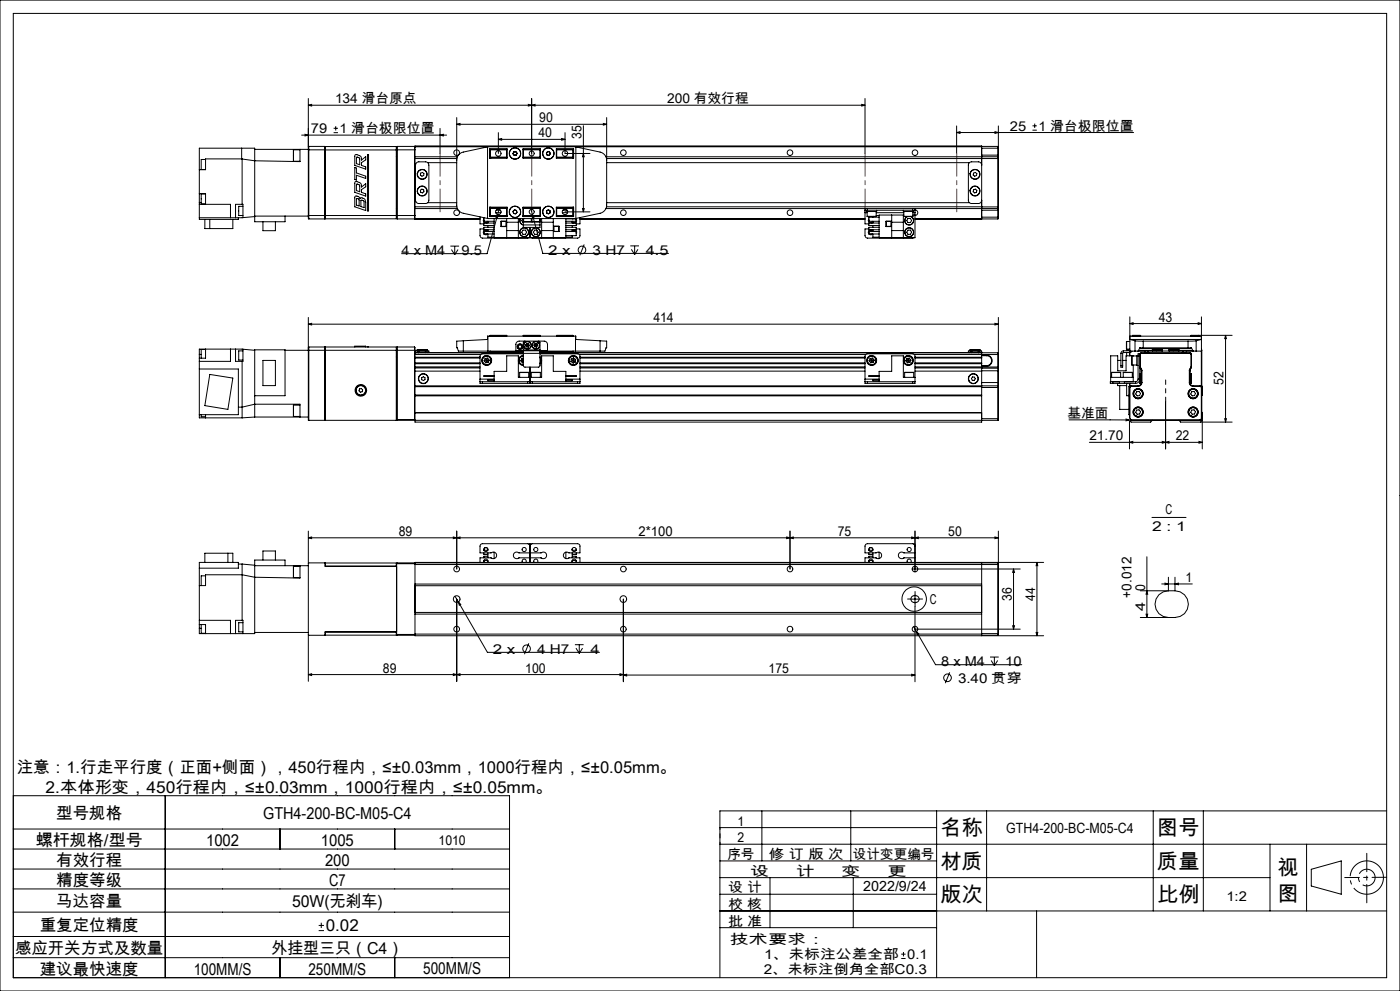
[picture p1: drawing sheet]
<svg xmlns="http://www.w3.org/2000/svg" width="420mm" height="297mm" viewBox="0 0 420 297" stroke-linecap="round" stroke-linejoin="round" font-family="sans-serif">
<g fill="none" stroke="#000" stroke-width=".3">
<path d="M0 0h420v297h-420zM4 4h412v289h-412zM92.5 31.5l1-.2v.5zM92.5 29.5v14.6M100.1 39.8h1.3M100.1 38.4h1.3M100.7 37.8v1.3M132 38.5v7.5M137 37.2l1-.2v.5zM137 35.2v26.3l.2 .9 .5 .8 .8 .6 7.8 1.7M137 37.2h45M149.5 39.8v6.2"/>
<path d="M158.5 31.3l1 .2-1 .3zM159.5 31.5l1-.2v.5zM159.5 29.5v16.5M169.5 39.8v6.2h7.5M175 37.7v25.8M181 37l1 .2-1 .3zM182 35.2v26.3l-.2 .9-.5 .8-.8 .6-7.7 1.7M258.5 31.3l1 .2-1 .3zM259.5 29.5v16.5M259.5 31.5h-167M287 39.7l1-.2v.5zM287 39.7h53.1"/>
<path d="M287 37.7v8.3M298.5 39.5l1 .2-1 .3zM299.5 37.7v24.3M309.7 39h1.3M309.7 37.7h1.3M310.4 37v1.3M59.8 58.1v2.6M59.8 58.1v-13.7h16.6v22.1h9.1v-1.7M59.8 58.1h1.9v3.1M61.7 58.1h-1.3v3h1.3M61.7 47.8h-1.3v3h1.3M72.5 47.6h-10.8v3.3h-1.9"/>
<path d="M72.5 47.6l.1 .1M72.5 44.4v3.2M72.6 47.7v13.5M76.4 44.8h16.1M88 46.6l.1 1.7M88.1 44.9l-.1 1.7M88.1 46.6v1.7M88.1 44.9v1.7M88.1 44.9h1.9M88.1 48.3h1.9M90 44.8v3.6l-13.6-.2-3.8-.5M90.5 40.5h43.5"/>
<path d="M91.5 40.2l1 .3-1 .2zM92.5 44.1v.8M92.5 44.9v19.7M92.5 44.9h26.4M92.6 43.9v21.7M92.6 43.9l-.1 .2M92.6 43.9h4.8M97.4 43.9v21.7M106.4 50.2l.5 .2v1.4l2.8 1v.7l-2.8-1v1.5l-.5-.2zM106.5 46.4h.1a1.54 1.54 0 0 1 1.8 1.6l1.3-1v.9l-1.3 .9v.8l1.3 .4v.7l-3.3-1.1zM106.5 54.5l.1-.1a1.54 1.54 0 0 1 1.8 1.7l1.3-1v.9l-1.3 .8v.8l1.3 .5v.7l-3.3-1.2zM106.6 58.8l.9 .1 .6 .5a.98 .98 0 0 1 1.4 .5l.2 3.2-3.3-1.1z"/>
<path d="M107 47.1l.9 .4v1.9l-1-.4zM107 55.2l.9 .4v1.9l-1-.4zM107 59.5l.7 .3v1.9l-.8-.2zM108.3 60l.9 .3v1.9l-.9-.3zM110.2 46.3h.4v16.9h-.4zM118.9 44.9v-1h-21.3v21.7h21.3v-1M118.9 44.9v19.7M118.9 46.9h.1M118.9 44.9l.1 .1M119 44.9v19.7M119 44.9h5.5M119.2 43.9v21.7"/>
<path d="M119.2 43.9l-.2 1M119.2 43.9h5.2M124.4 43.9v21.7M124.4 43.9l.1 .2M124.5 59.8l.2 .6M124.5 44v-.3h170v.3M124.5 44.1v.8M124.5 44v.1M124.5 44.9v19.7M124.5 47.5h12.6M124.5 47h12.7M124.5 44h170"/>
<path d="M124.7 49.1l-.2 .6M124.8 48.9l.6-.4h2.2a.97 .97 0 0 1 1.1 1v10.5a.97 .97 0 0 1-1.1 1h-1.9a1.02 1.02 0 0 1-1.1-1v-10.5zM126.1 57l.5-.3 .5 .2 .1 .6-.5 .3-.5-.2zM126.2 51.9l.6-.2 .4 .3-.1 .6-.5 .2-.5-.3zM128.3 48.8h8.7M132 40.5l1-.3v.5zM146.3 44l-7.8 1.7-1.1 .9-.4 1.4M146.3 44v21.5M146.4 44h-.1M146.9 47h.1M146.9 44.6h5.2v2.8h-5.2zM147 44.9v2.5"/>
<path d="M147 44.9h5M147.1 44.8v2.4M147.1 44.8h5M147.1 44.8l-.1 .1M147.1 47.2h5M147.2 47.2v.2M149.5 41.8l1-.3v.5zM149.5 41.8h20M152 44.8v2.4M152 47.1h-5l.1 .1M153.9 46.1l.4 .4M154.2 45.5l-.3 .6"/>
<path d="M154.7 45.5h-.5M154.7 45.5l.4 .4M154.8 46.5h-.5M155.1 45.9l-.3 .6M156.9 44.6h5.2v2.8h-5.2zM156.9 44.8h5.2M156.9 47.2h5.2M157 44.8v2.4M157 44.9h5M157 47.1h5M162 44.8v2.4M163.9 45.9l.2 .6"/>
<path d="M164.1 46.5h.6M164.3 45.5h.6M164.3 45.5l-.4 .4M164.9 45.5l.2 .6M165.1 46.1l-.4 .4M166.9 44.6h5.2v2.8h-5.2zM166.9 44.8h4.9M166.9 47.2h4.9M167 44.8v2.4M167 47.1h5l-.2 .1M168.5 41.5l1 .3-1 .2zM171.8 44.8v2.4"/>
<path d="M171.8 44.8l.2 .1h-5M171.9 47.2v.2M172 47h.1M172.6 44h.2M172.8 44l7.7 1.7 1.1 .9 .4 1.4M172.8 44v21.5M175 46l.3 1h-.5zM181.8 47h117.6M182 48.8h108.8M292.1 51.9l.5-.2 .5 .3-.2 .6-.5 .2-.4-.3zM292.1 56.9l.5-.2 .5 .3-.2 .6-.5 .2-.4-.3zM294.5 49.5a.96 .96 0 0 0-1-1h-2a.96 .96 0 0 0-1 1v10.5a.96 .96 0 0 0 1 1h2a.96 .96 0 0 0 1-1"/>
<path d="M294.5 46.5v15.5M294.5 46.5h5v.7M294.5 44v2.5M294.5 43.9h4.9M299.4 47v15.5M299.4 43.9v3.1M299.4 43.9l.1 .5h-5M299.4 47l.1 .2M299.5 47.2v.3h-117.5M59.8 60.7v5.1h11.7v-.5M59.8 61.2h9.3v4.1M59.8 60.7h.6"/>
<path d="M61.5 65.8v2.7h8.4v-2.7M62.9 65.8v2.7M72.9 61.8h-1.3v2.8h1.3M72.9 65.2v-4h-2.2v4.1M72.9 65.2l-13.1 .1M76.4 64.9l-3.5 .3M76.4 64.8h16.1M78.9 66.5v2.6h3.7v-2.6M92.5 64.6l.1 1M92.5 64.6h26.4M92.6 65.6h4.8M118.9 62.6h.1"/>
<path d="M119 64.6l.2 1M119 64.6h5.5M119 64.4l-.1 .2M119.2 65.6h5.2M124.5 65.5v.3h19.5M124.5 64.6v.8M124.5 65.4v.1M124.5 62.5h12.7M124.5 62h12.6M124.5 65.5h19.5M124.5 65.4l-.1 .2M128.3 60.7h8.7"/>
<path d="M135.1 73.8h2.6M135.4 74.8l1 1.5M136.4 73.8v2.5M137.4 74.8l-1 1.5M144 65v2.1h1.2M145.2 65.6l-.1 .8 .5 .4M145.2 68.6h-1.2v2.1l.3 .5 .4 .2 13.9-.1M145.2 66.3a.63 .63 0 0 0 .6 .4 .63 .63 0 0 0 .5-.4M145.2 69.4a.61 .61 0 0 1 .6-.4 .61 .61 0 0 1 .5 .4M145.2 65.2v1.1M145.2 69.4v.7M145.2 69.4h3"/>
<path d="M145.2 66.3h3M145.2 70.1h3M145.2 65.9v.4M145.2 69.4v.4M145.2 70.1a.73 .73 0 0 0 1.1 0M145.4 70.1h.7M145.6 68.9l-.5 .4 .1 .8M145.9 68.9l.5 .2M146.3 65.5h26.5M146.4 66.6l-.5 .2M146.4 66.3v.5M146.4 67.6v.5"/>
<path d="M146.4 68.9v.5M146.4 70.1v1h1.8M146.9 63.4h.1M146.9 64.8h.5M146.9 62.5h.1M146.9 62.1h5.2v2.8h-5.2zM146.9 63h.1M147 62.1v2.5M147 64.6h5M147 64.6l.1 .2M147.1 62.3v2.5M147.1 64.8h5"/>
<path d="M147.1 62.3l-.1 .1h5M147.1 62.3h5M147.2 62.1v.2M147.4 64.8l-.1 .1M147.4 64.8h.1M148.2 65.5v5.8h21.6v-5.8M148.2 64.8v.1M148.2 66.8h-3v.8h3M148.2 68.1h-3v.8h3M148.7 63.7h1.6M148.8 63h1.3M149.3 64.3v1l-.5-.1z"/>
<path d="M149.3 64.3l-3.2 11.7h-25.6M149.7 62.7l-.4 1.6M150.3 66.3h1.6v1.6h-1.6zM150.4 66.4h1.4v1.4h-1.4zM152 62.3v2.6M152 65.5v5.8M152 69.1h3.5M152 66.6h3.5M154 63.3l.1 .6M154.1 63.9l.5 .2M154.4 62.9l.5 .2M154.4 62.9l-.4 .4"/>
<path d="M154.9 63.1l.1 .6M155 63.7l-.4 .4M155.5 65.5v5.8M156 65.5a1.34 1.34 0 0 0 1 1.9M156.1 65.5l-.1 .1a1.32 1.32 0 0 0 1 1.8M156.9 69h.7l.4 .6-.4 .6h-.7l-.4-.6zM156.9 65.5l-.4 .6 .5 .6M156.9 62.1h5.2v2.8h-5.2zM156.9 64.8h5.2M156.9 62.3h5.2M157 67.4v.8h5v-.8M157 62.3v2.6"/>
<path d="M157 65.5v1.9M157 64.6h5M157 67.4h5M157 62.4h5M157.1 66.5h2.3M157.1 65.5v1M157.5 64.8v.1M159 68.2v3.1M159.3 62.8l3.5 13.1h37.8M159.4 65.5v1M159.6 66.5h2.3M159.6 65.5v1"/>
<path d="M159.7 64.2l.5 .9-.5 .2zM160.4 69h.7l.4 .6-.4 .6h-.7l-.4-.6zM161.5 64.8v.1M161.9 65.5v1M162 65.6v1M162 65.8v.7M162 62.3v2.6M162 65.5v1.9M162.5 65.5v5.8M162.5 69.1h3.5M162.5 66.6h3.5M164 63.8l.5 .3"/>
<path d="M164 63.2v.6M164.5 62.9l.5 .3M164.5 62.9l-.5 .3M165 63.8l-.5 .3M165 63.2v.6M166 65.5v5.8M166.1 67.8h1.6v1.6h-1.6zM166.9 62.1h5.1l.1 2.8h-5.2zM166.9 64.8h4.9M166.9 62.3h4.9M167 62.3v2.5M167 64.6h5l-.2 .2"/>
<path d="M167.6 67.8v1.6M168.7 63.7h1.6M168.8 63h1.3M169.5 63.5h7.5M169.8 64.8v.1M169.8 65.6h3.1v.7M169.8 66.8h3.1v.8h-3.1M169.8 68.1h3.1v.8h-3.1M169.8 69.4h3.1v1.2h-3.1M169.8 66.3h3.1M170.6 64.8l.1 .1M170.6 64.8h1.5"/>
<path d="M170.6 64.8h.1M171.7 66.6l.4 .2M171.7 65.5h.1M171.7 68.9v.5a.61 .61 0 0 1 .5-.4 .61 .61 0 0 1 .6 .4M171.7 67.6v.5M171.7 70.6v.5h-1.9M171.8 62.3v2.5M171.8 62.3l.2 .1h-5M171.9 62.1v.2M172 62.5h.1M172 63.4h.1M172 63h.1"/>
<path d="M172.1 68.9l-.4 .2M172.1 65.5l-.2 .1M172.4 68.9l.6 .4-.1 .8M172.4 65.5l.2 .1M172.7 65.5l.1 .1M172.8 66.3a.63 .63 0 0 1-.6 .4 .63 .63 0 0 1-.5-.4v.5M172.9 65.6l.1 .2a.78 .78 0 0 1-.6 1M172.9 68.6h1.1v2.3l-.8 .5-13.8-.1M172.9 69.4v.4M172.9 65.9v.4M174 65.2v1.9h-1.1M174 65.8h85.5"/>
<path d="M174 65.5h85.5M174.8 62.5h.5l-.3 1zM175.3 73.3l-1.3 3.2M181.8 62.5h78.4M182 62h112.5v.5M182 60.7h108.8M189.1 73.7h2.6M189.4 74.7l1 1.6M190.4 73.7v2.6M191.4 74.7l-1 1.6M259.5 63h.7M259.5 63v.7"/>
<path d="M259.5 62.5v.5M259.5 63.7v3.4h1.2M259.5 63.7h.6M260 63v.4h3v-.4M260.1 64.8h2.8M260.1 63.4v1.4M260.2 62.5v.5M260.2 62.5h13.6M260.2 63h13.6M260.7 65.6l-.1 .8 .5 .4M260.7 68.6h-1.2v2.1l.3 .5 .4 .2 13.9-.1M260.7 66.3a.63 .63 0 0 0 .5 .4 .63 .63 0 0 0 .6-.4"/>
<path d="M260.7 69.4a.61 .61 0 0 1 .5-.4 .61 .61 0 0 1 .6 .4M260.7 69.4v.7M260.7 69.4h3M260.7 66.3h3M260.7 70.1h3M260.7 65.9v.4M260.7 69.4v.4M260.7 70.1a.73 .73 0 0 0 1.1 0M260.9 70.1h.7M261.1 68.9l-.5 .4 .1 .8M261.4 68.9l.5 .2M261.9 66.6l-.5 .2"/>
<path d="M261.9 64.9v.2M261.9 66.3v.5M261.9 67.6v.5M261.9 68.9v.5M261.9 70.1v1h1.8M262.9 64.6h.8M262.9 63.4v1.4M262.9 63.7h8.2M263.7 65.1h-3v1.2M263.7 66.8h-3v.8h3M263.7 68.1h-3v.8h3M265.8 66.3h1.6v1.6h-1.6z"/>
<path d="M265.9 66.4h1.4v1.4h-1.4zM267.5 64.4v6.9M267.5 69.1h3.5M267.5 66.6h3.5M271 63v.4h3v-.4M271 64.4v6.9M271.1 64.8h2.8M271.1 63.4v1.4M272.1 64.9a1.35 1.35 0 0 0-.4 2.1 1.35 1.35 0 0 0 2.1 0 1.35 1.35 0 0 0-.4-2.1M272.2 64.9a1.29 1.29 0 0 0-.5 2 1.29 1.29 0 0 0 2.1 0 1.29 1.29 0 0 0-.5-2M272.4 65.5h.7l.4 .6-.4 .6h-.7l-.4-.6zM272.4 69h.7l.4 .6-.4 .6h-.7l-.4-.6z"/>
<path d="M273.8 63h.7M273.8 62.5h25.6M273.8 62.5v.5M273.9 63.4v1.4M273.9 64.4h.6M273.9 63.7h.6M274.5 62.9a.85 .85 0 0 1 .8 .8 .85 .85 0 0 1-.8 .9M274.5 63v.7M274.5 62.5v.5M274.5 63.7v7.6h-10.8v-6.9h7.4M274.5 65.5h20M294.5 65.5v.3h-20"/>
<path d="M294.5 62v.5M294.5 62.5v.5M294.5 63v2.5M294.5 65.6h4.9M294.5 65.1h5M294.5 63h5M294.5 62h5M299.4 62.5v3.1M299.5 62v.3M299.5 62.3v.7M299.5 65.1l-.1 .5M299.5 63v2.1"/>
<path d="M299.5 62.3l-.1 .2M92.5 97.2l1-.3v.5zM92.5 95.1v30.9h206.9M92.5 97.2h207M298.5 96.9l1 .3-1 .2zM299.5 95.1v14.9M338.9 97l1-.3v.5zM338.9 95v10.7M338.9 97h21.5M359.4 96.7l1 .3-1 .2zM360.4 95v10.2h-1.6M59.8 106.2v1.1"/>
<path d="M59.8 107.3v17.9h12.8M59.8 110.6h11.7v13.7h-11.7M59.8 106.2h.6M61.7 104.7h-1.3v2.6M61.7 104.6v2.7h-1.9M62.9 112.2l6.9 1.1-1.4 9.4-6.9-1.1zM69.1 104.6v3.7h-9.3M70.7 104.6v3.7h2.2v-3.6M72.6 108.3v16.9M72.9 105.2h-1.3v2.7h1.3M72.9 104.7l-13.1-.1v1.6M72.9 104.7l3.5 .3"/>
<path d="M76.4 118.6h9.1v-13.8h-9.1v20.2M78.9 108h3.7v7.6h-3.7zM85.5 105h12M92.6 104v22M92.6 104l-.1 1M92.6 104h4.8M97.4 104v22M97.4 104l.1 1M97.5 105v21M97.5 109.5h.1M97.6 105v-1h21.3v1M97.6 105h21.3"/>
<path d="M97.6 105v21M106.4 104v-.3h3.3v.3M107.8 116.6l.6-.2 .4 .5-.1 .5-.6 .1-.4-.4zM110.2 104h.4M118.9 105l.1 .1M118.9 105v21M118.9 107h.1M119 105h5.5M119 105v21M119.2 104l-.2 1M119.2 104v21.7M119.2 104h5.2"/>
<path d="M124.4 104v21.7M124.4 104l.1 1M124.5 115.6v.3M124.5 105.7h1.2M124.5 115.9v10.6h170v-10.6M124.5 105.7h32.5M124.5 115.6h174.9M124.5 115.9h170M124.5 118.4h170M124.5 105v10.6M124.5 118.6h170M124.5 109h19.5"/>
<path d="M124.5 108.9h19.5M124.5 107.1h19.5M124.5 107.2h19.5M124.5 107.3h19.5M124.5 108.8h19.5M124.5 106.3h19.8M124.5 110h19.5M124.5 110.3h19.5M124.5 111.2h19.5M125.2 104.9h3M125.2 105.1v.1M125.2 105.1h3"/>
<path d="M125.2 104.9h.1M125.2 104.9v.2M125.5 105.7h.1M125.7 105.2h-1.1v.5M125.7 105.2v.5M125.7 105.2h1.9M125.7 105.7h1.9M126.5 113.2l.5-.3 .5 .3v.6l-.5 .2-.5-.2zM127.6 105.2h1.1v.5M127.6 105.7h29.4M127.6 105.2v.5M128.2 105.1l-.1 .1"/>
<path d="M128.2 104.9v.2M139 102.1l-2 .1v2h.2a.91 .91 0 0 0 .4 1 .91 .91 0 0 0 1 0h.4M139 105.2h18M139 102.1l7.3-.4v-1h26.5v1l7.2 .4M139 102.1v3.1M144 114.4h.7M144 114.4v.5h.7M144 113.6v.8M144 113.6h4.2M144.7 114.4h13.6M144.7 114.4v.5M144.7 114.9h13.6"/>
<path d="M145.2 108.1l.5 .6M145.6 107.4l-.4 .7M145.6 107.4l.4 .7M146 108.1l-.3 .6M146 108.1l.4 .6M146 108.1h-.8M146.3 107.3l.5 .6M146.3 107.3l-.7 .1M146.3 107.3l-.3 .8M146.4 100.7v4.5M146.4 108.7h-.7M146.8 107.9l-.4 .8"/>
<path d="M146.8 107.9l-.8 .2M147 100.6h5M147 100.6v.1M147 105.2v.5M147 105.4h10M147.1 100.5h4.9v.2M147.1 100.5v.2M147.1 105.2v.5M147.1 100.5l-.1 .1M148.2 113.7h-1.8v.4h1.8M148.2 114.4v-3.1h3.8v-4.7h3.5v6.5h7v-6.5h3.5v4.7h3.8v3.1M148.2 112.6h-3v.2h3"/>
<path d="M154.8 105.2v-1.9a1.02 1.02 0 0 1 1-1.1h7.5a1.02 1.02 0 0 1 1 1.1v1.9M154.8 105.1h2.2M155.9 111.7h2.7M155.9 111.7v1.4M156.2 108.1l.5 .6M156.6 107.4l-.4 .7M156.6 107.4l.4 .7M157 105.1v.8M157 104.9v.2M157 106.5a1.5 1.5 0 0 0-1.5 1.5 1.5 1.5 0 0 0 1.5 1.5M157 106.7a1.36 1.36 0 0 0-1.3 1.3 1.36 1.36 0 0 0 1.3 1.4M157 106l-12.7 .2-.3 .4v7"/>
<path d="M157 106.7a1.29 1.29 0 0 0-1.3 1.3 1.29 1.29 0 0 0 1.3 1.3M157 100.7v-.2h5v.2M157 105.1h5M157 104.9h5M157 105.9h5M157 105.9v3.6M157 107.4h-.4M157 108.7h-.3M157 108.1l-.3 .6M157 108.1h-.8M157 100.6h5M157.5 102.2l-.5 .5v2.2"/>
<path d="M157.7 103.4l.2 .5M157.7 103.4l.6 .1M157.9 103.9l.6 .1M158 102.9l-.3 .5M158 102.9l.6 .1M158 102.9l.3 .6M158.3 114.4h1.4M158.3 114.9h.7M158.3 103.5l-.4 .4M158.3 103.5l.2 .5M158.3 103.5l.5 .1M158.3 114.4v.5"/>
<path d="M158.6 111.7v1.4M158.6 103l.2 .6M158.6 103l-.3 .5M158.8 103.6l-.3 .4M159 114.9h.7M159 110v4.9M159.4 111.7h2.7M159.4 111.7v1.4M159.7 114.4h13.5M159.7 114.9h13.5M159.7 114.4v.5M160.2 103.4l.2 .5"/>
<path d="M160.2 103.4l.6 .1M160.4 103.9l.5 .1M160.5 102.9l-.3 .5M160.5 102.9l.6 .1M160.5 102.9l.3 .6M160.8 103.5l-.4 .4M160.8 103.5l.1 .5M160.8 103.5l.5 .1M161.1 103l.2 .6M161.1 103l-.3 .5M161.3 103.6l-.4 .4M161.5 102.2l.5 .5v2.2"/>
<path d="M162 105.7h129.5M162 105.1v.8M162 105.9v3.7l-.2 .4h-4.4l-.4-.5M162 104.9v.2M162 106.9a1.49 1.49 0 0 1 0 2.2M162 107.1a1.3 1.3 0 0 1 0 1.8 1.44 1.44 0 0 0 0-1.7M162 106l11.7 .2 .3 .4v7M162 105.7h137.4M162 105.2h18M162 105.1h2.3M162 105.4h10M162.1 111.7v1.4"/>
<path d="M167 100.6h5M169.8 113.7h1.9v.4h-1.9M169.8 112.6h3.1v.2h-3.1M169.8 113.6h4.2M171.3 108.4l.6 .4M171.4 107.6l-.1 .8M171.4 107.6l.6 .5M171.8 100.5h-4.8v.2M171.8 100.5v.2M171.8 105.2v.5M171.8 100.5l.2 .1M172 108.1l-.1 .7"/>
<path d="M172 108.1l.6 .4M172 108.1l-.7 .3M172 100.6v.1M172 105.2v.5M172 107.3l-.6 .3M172 107.3l.7 .4M172 107.3v.8M172.6 108.5l-.7 .3M172.6 100.7v4.5M172.7 107.7l-.1 .8M172.7 107.7l-.7 .4M173.2 114.4h.8"/>
<path d="M173.2 114.4v.5M173.8 106.3h86M174 114.4v.5h-.8M174 113.6v.8M174 109h85.5M174 108.9h85.5M174 107.1h85.5M174 107.2h85.5M174 107.3h85.5M174 108.8h85.5M174 110h85.5M174 110.3h85.5"/>
<path d="M174 111.2h85.5M180 102.1l2 .1v2h-.2a.92 .92 0 0 1-.4 1 .92 .92 0 0 1-1 0h-.4M180 102.1v3.1M259.5 113.6v-7l.3-.4 14.1-.2 .6 .6v8.3h-.7M259.5 114.4v.5h.7M259.5 114.4h.7M259.5 113.6v.8M259.5 113.6h4.2M260.2 114.4h13.6M260.2 114.9h13.6M260.2 114.4v.5M260.7 108.1l.5 .6"/>
<path d="M261.1 107.4l-.4 .7M261.1 107.4l.4 .7M261.5 108.1l-.3 .6M261.5 108.1l.4 .6M261.5 108.1h-.8M261.8 107.3l.5 .6M261.8 107.3l-.7 .1M261.8 107.3l-.3 .8M261.9 108.7h-.7M262.3 107.9l-.4 .8M262.3 107.9l-.8 .2M263.7 113.7h-1.8v.4h1.8"/>
<path d="M263.7 112.6h-3v.2h3M271.4 111.7h2.7M271.4 111.7v1.4M271.7 108.1l.5 .6M272.1 107.4l-.4 .7M272.1 107.4l.4 .7M272.5 108.1l.4 .6M272.5 108.1l-.3 .6M272.5 108.1h-.8M272.8 107.3l.5 .6M272.8 107.3l-.7 .1M272.8 107.3l-.3 .8"/>
<path d="M272.9 108.7h-.7M273.3 107.9l-.4 .8M273.3 107.9l-.8 .2M273.8 114.4h.7M273.8 114.4v.5M274.1 111.7v1.4M274.5 109h20M274.5 108.9h20M274.5 107.1h20M274.5 107.2h20M274.5 107.3h20M274.5 108.8h20"/>
<path d="M274.5 113.1h-3.5v-6.5h-3.5v4.7h-3.8v3.1M274.5 110h20M274.5 110.3h20M274.5 111.2h20M291 104.9h3M291 105.1l.1 .1M291 105.1h3M291 104.9v.2M291.5 105.7h3M291.5 105.2h-1v.5M291.5 105.2h2M291.5 105.2v.5"/>
<path d="M291.7 113h.6l.3 .5-.4 .5h-.5l-.3-.6zM293.5 105.2h1v4.8M293.5 105.2v.5M294 105.1h.1M294 105.1l-.1 .1M294 104.9v.2M294.5 111.2v4.7M294.5 110.3v.9M294.5 110v.3M294.5 110h5M294.5 116.1h5M294.5 114.6h5"/>
<path d="M294.5 109.6h1.5M294.5 109.7h1.5M294.5 110.3h4.9M294.5 106.4h1.5M294.5 106.6h1.5M294.5 111.1h5M296 106.4a1.66 1.66 0 0 1 1.7 1.7 1.66 1.66 0 0 1-1.7 1.6M296 106.6a1.5 1.5 0 0 1 1.5 1.5 1.5 1.5 0 0 1-1.5 1.5M296 106.4v.2M296 109.6v.1M299.4 115.6v10.4M299.4 110.3v5.3"/>
<path d="M299.4 105.7v4.6M299.4 105.7l.1 .6h-25.3M299.4 115.6l.1 .2M299.5 115.8v.3M299.5 114.6v1.2M299.5 110v.2M299.5 110.2v.9M299.5 111.1v3.5M299.5 116.1v9.4M299.5 110.2l-.1 .1M333.2 114.4l-.1 .5h.7M333.2 113.1h6.8"/>
<path d="M333.2 114.4h7.5M333.5 111.7h2.7M333.5 111.7v1.4M333.8 114.9h2M333.8 114.4v.5M335.3 114.9v.7h2.7M335.3 108h1M335.8 114.9h1.5M335.8 114.4v.5M335.9 115.6v7.1h2.8M336.2 111.7v1.4M336.3 109.5v.5h.5v-.5"/>
<path d="M336.3 109.5h.5M336.3 105.9h.5M336.3 105.9v3.6M336.8 108h1M336.8 105.9v3.6M337 111.7h2.7M337 111.7v1.4M337 105.1l-.4 .2-.3 .6M337 105.7l-.2 .2M337 105.1h1.9M337 105.7h1.9M337 105.1v.6"/>
<path d="M337.3 114.9h3.4M337.3 114.4v.5M338 102.3v2.3M338 114.9v3.7h.8M338 104.6h.9M338 102.3h.9M338 105.7v.9M338.7 118.6v5.7h.1M338.8 105v.1M338.8 105.7v.9M338.8 114.9v.8M338.8 116.1v9.4"/>
<path d="M338.8 105h.1M338.8 104.8h-.8v.3M338.8 116.1h.2M338.9 104.6l-.1 .4M338.9 100.7h.1M338.9 105.2h1.6M338.9 100.7h21.5M339 105.6v1M339 114.9v.7M339 116.1v9.4M339.3 115.8l-.3 .3M339.3 115.8l-.2-.1-.3 .4"/>
<path d="M339.3 115.8h2.1M339.5 106.7l.1 2.7zM339.6 105.2l-.7 .5M339.6 109.4h1.4M339.7 100.6h2.5M339.7 100.6v.1M339.7 111.7v1.4M339.8 100.5h2.2M339.8 100.5v.2M339.8 100.5l-.1 .1M340 106.6v.1M340 109.4v5"/>
<path d="M340.5 102.1l2.5 .1M340.5 105.2h.9M340.5 102.1v3.1M340.7 114.4v.5M341 117.4l.7-.1 .5 .6-.3 .7h-.8l-.4-.5zM341 106.7l-3.2-.1v4.5h-2.5v-4.5h-2.1v7.8M341.4 115.6l-2.7 .2v2.6l.1 .1M341.4 106.5h-.4v3h.4M341.4 113.6l-.1 .4-.6 .4M341.4 105.2h2M341.4 113.6h.5M341.4 106.8h.5"/>
<path d="M341.4 106.8v6.8M341.4 115.6v.2M341.5 105.1h4.2M341.9 106.3v-.3h-.5v.8M341.9 113.6a1.33 1.33 0 0 1-1.2 1.3M341.9 106.3h.2M341.9 106.3v7.3M342 100.5v.2M342 104.2v.3M342 104.5h15.3M342 100.5l.2 .1M342.1 112v3"/>
<path d="M342.1 112h.2M342.1 115h.2M342.1 110l.1 .2M342.1 110.3l.3 .8M342.1 110v.3M342.1 106.3v3.7M342.2 110.4l.2 .5v4.1M342.2 104.2l-.2 .3M342.2 110.2l.4 .9M342.2 100.6v.1M342.2 110.2l-.1 .1M342.3 112l.1 .1"/>
<path d="M342.3 112v3M342.4 114.9l-.1 .1M342.4 105.7l-.3 .2-.2 .4M342.4 105.9l-.3 .4M342.4 114.6a1.02 1.02 0 0 1-1 1M342.4 105.7h14.5M342.4 105.9h14.5M342.4 114.6h.2M342.4 111.1h.2M342.4 105.7v.2M342.4 111.1v3.5M342.6 114.6a1.14 1.14 0 0 1-1.2 1.2"/>
<path d="M342.6 111.1v3.5M343 104.2h-.3a1.02 1.02 0 0 0-1.3 1M343 102.2h13.4M343 102.2v2M343 104.2h13.4M343.4 105.2v.5h1M343.4 105.2h1M343.7 105.7h.1M344.4 105.2h10.5M344.4 105.7h.3M344.4 105.2v.5M345.7 105.1l.1 .1"/>
<path d="M345.7 104.9h3M345.7 105.1h3M345.7 104.9v.2M348.7 105.1l-.1 .1M348.7 104.9v.2M350.7 104.9h3M350.7 105.1l.1 .1M350.7 105.1h3M350.7 104.9v.2M353.7 105.1l-.1 .1M353.7 105.1h4.2M353.7 104.9v.2"/>
<path d="M354.9 105.2h1M354.9 105.7h-.2M354.9 105.2v.5M355.7 105.7h.1M355.9 105.2v.5h-1M355.9 105.2h2M356.4 104.2h.3a1.01 1.01 0 0 1 1.2 1M356.4 102.2v2M356.8 114.6a1.09 1.09 0 0 0 1.1 1.2M356.8 114.6h.1M356.8 111.1h.1M356.8 111.1v3.5"/>
<path d="M356.9 105.7l.4 .2 .1 .4M356.9 105.9l.4 .4M356.9 114.6a.96 .96 0 0 0 1 1M356.9 105.7v.2M356.9 111.1v3.5M357 114.9v.1M357 112v.1M357 112v3M357 112h.3M357 115h.3M357.2 110.2l-.4 .9M357.2 110.2l.1 .1"/>
<path d="M357.2 100.6h2.5M357.2 100.6v.1M357.2 110.4l-.2 .7v3.9M357.2 104.2l.1 .3M357.3 110.3l-.4 .8M357.3 112v3M357.3 110l-.1 .2M357.3 110h.1M357.3 106.3h.1M357.3 106.3v3.7M357.3 100.5v.2M357.3 104.2v.3"/>
<path d="M357.3 100.5l-.1 .1M357.4 110l-.1 .3M357.4 106.3v3.7M357.5 117.4l.7-.1 .4 .6-.2 .7h-.8l-.4-.5zM357.9 115.6l2.8 .2-.2 2.7M357.9 105.2h.9M357.9 115.8h2.1M357.9 115.6v.2M358.8 102.1l-2.4 .1M358.8 102.1v3.1M359.7 100.6l-.2-.1v.2M359.7 100.6v.1"/>
<path d="M360 115.8l.3-.1 .2 .4M360 115.8l.4 .3M360.4 116.1h.1M360.4 101.7h-21.5l1.6 .4M360.4 101.7l-1.6 .4M360.4 100.7v1M360.4 105.2v10.4M360.4 116.1v9.4M360.4 104.6l.1 .4M360.4 105h.1M360.5 105v10.7M360.5 116.1v9.4"/>
<path d="M367.7 100.5l.2 1h-.5zM367.7 100.5v26M369.6 100.5h-12.3M60.4 124.3v.6h1.3M61.7 124.3v.9M71.5 122h1.1l3.8-.9h13.6v3.9M76.4 125h16.1M76.4 125l-3.8 .2M88 124.8h.1M88.1 121.4h.1M88 121.5v3.3M88.1 121.4v3.4"/>
<path d="M88.1 121.4h1.9M88.1 124.8h1.9M119.2 125.7l-.2 .2M119.2 125.7h5.2M124.4 125.7l.1 .2M124.5 123.6h170M124.5 123.8h170M294.5 125.5h5M299.5 125.5l-.1 .5M320.7 125.8l18.1 .1M337.8 125.6l1 .3-1 .2zM338.8 125.5l.5 .5"/>
<path d="M338.8 125.5h.2M338.8 132.6l1-.3v.5zM339 125.5l.3 .3M339.3 125.8h20.7M339.3 126h20.7M339.3 125.8v.2M341 122.9l.7-.1 .5 .6-.3 .7h-.8l-.4-.5zM345.7 126l-.5 .5h-5.9l-.5-.5v8.5M348.7 132.3l1 .3-1 .2zM349.7 132.6l1-.3v.5zM349.7 120.4v14.1M353.7 126l.5 .5h15.4"/>
<path d="M357.5 122.9l.7-.1 .4 .6-.2 .7h-.8l-.4-.5zM359.7 132.3l1 .3-1 .2zM360 125.8v.2M360.4 125.5l-.4 .3M360.4 125.5h.1M360.5 125.5l-.5 .5M360.5 123.5l.2 11M360.7 126l-.5 .5M360.7 132.6h-33.9M367.4 125.5h.5l-.2 1zM92.5 159.2v45M137 159.2v11.3"/>
<path d="M237 159.2v11.3M274.5 159.2v12.2M299.5 159.2v30.7M345.6 155.1h10.2M59.8 170.3h11.7v-1.7h-11.7v18.6M61.5 168.6v-2.8h8.4v2.8M61.7 172.6h-1.3v2.9M68.4 165.8v2.8M71.5 169h1.1M72.6 169v16.9M72.6 169l3.8 .4M76.4 169.5h16.1"/>
<path d="M78.9 167.8v-2.7h3.7v2.7M85.5 169.5v-1.7h-9.1v22.1h-16.6v-1.6M88 173.1h.1M88.1 169.7h.1M88 169.8v3.3M88.1 169.7v3.4M88.1 169.7h1.9M88.1 173.1h1.9M90 169.5v3.7l-13.6-.2-3.8-.7h-10.9v3.2h-1.9M92.5 168.8l4.9-.1 .1 1h21.4l.1 .2M92.5 161.2l1-.3v.5zM97.6 168.7h21.3v1h-21.3z"/>
<path d="M119 168.9h5.5M124.5 168.8h-5.5v21.4h5.5M124.5 175h170M124.5 175.5h170M124.5 168.7h174.9M136 160.9l1 .3-1 .2zM136.5 178.7l1 1.7M137 161.2l1-.3v.5zM137 179.6v24.6M144 168.6v-1.4h3.2a1.03 1.03 0 0 0 1.5 0 1.03 1.03 0 0 0 0-1.5 1.03 1.03 0 0 0-1.5 0h-3.2v-2.2l.2-.3 .4-.3h13.8l.5 .4 .1 .4 .2-.5 .4-.3h13.8l.5 .4 .1 2.4h-3.3a1.03 1.03 0 0 0-1.4 0 1.03 1.03 0 0 0 0 1.5 1.03 1.03 0 0 0 1.4 0h3.3v1.4M145.2 164.5v.4M145.2 165.7v.5h1.2"/>
<path d="M145.2 164.9h1.1M145.2 168.6a.63 .63 0 0 1 .6-1 .63 .63 0 0 1 .5 1M145.4 164.2h.7M146.3 168h-1.1v.4M146.4 164.5v.4M146.4 165.7v1.5M146.4 168v.4M146.4 166.7h-1.2v.5M148.2 165.5v1.9M154.2 165.9a1.12 1.12 0 0 1 1.5-.2h6.5a1.03 1.03 0 0 1 1.5 0 1.03 1.03 0 0 1 0 1.5 1.03 1.03 0 0 1-1.5 0h-6.5a1.02 1.02 0 0 1-1.3 0 1.02 1.02 0 0 1-.2-1.3zM156.7 168.6a.63 .63 0 0 1 .6-1 .63 .63 0 0 1 .5 1M158.6 163.1h.8"/>
<path d="M159 163.1v5.5M160.2 168.6a.63 .63 0 0 1 .5-1 .63 .63 0 0 1 .6 1M169.8 165.5v1.9M171.7 164.5v.4M171.7 165.7v1.5M171.7 166.7h1.2v.5M171.7 164.9h1.1M171.7 168.6a.63 .63 0 0 1 .5-1 .63 .63 0 0 1 .6 1M172.8 168h-1.1v.4M172.9 164.5v.4M172.9 165.7v.5h-1.2M172.9 168v.4"/>
<path d="M187 179.6v24.7M236 160.9l1 .3-1 .2zM237 161.2l1-.3v.5zM260.7 164.5v.4M260.7 165.7v.5h1.2M260.7 164.9h1.1M260.7 168.6a.63 .63 0 0 1 .5-1 .63 .63 0 0 1 .6 1M260.9 164.2h.7M261.8 168h-1.1v.4M261.9 164.5v.4M261.9 165.7v1.5M261.9 168v.4"/>
<path d="M261.9 166.7h-1.2v.5M263.7 165.5v1.9M272.2 168.6a.63 .63 0 0 1 .6-1 .63 .63 0 0 1 .5 1M273.3 179.6h2.5M273.5 160.9l1 .3-1 .2zM273.5 178.8a1.2 1.2 0 0 1 1.7-.2 1.2 1.2 0 0 1 .2 1.7 1.2 1.2 0 0 1-1.6 .1 1.2 1.2 0 0 1-.3-1.6zM273.6 170.5h32.5M274.1 163.1h.4M274.5 178.3v2.5M274.5 163.7l-.1-.4-.5-.4h-13.8l-.4 .3-.2 .3v2.2h3.2a1.03 1.03 0 0 1 1.5 0 1.03 1.03 0 0 1 0 1.5 1.03 1.03 0 0 1-1.5 0h-3.2v1.4M274.5 165.7h-3.2a1.03 1.03 0 0 0-1.5 0 1.03 1.03 0 0 0 0 1.5 1.03 1.03 0 0 0 1.5 0h3.2M274.5 161.2l1-.3v.5z"/>
<path d="M294.5 168.6v21.9M298.5 160.9l1 .3-1 .2zM299.4 168.7v21.7M299.4 168.7l.1 .5h-175M299.5 161.2h-207M304.1 170.5l.2 1.1h-.5zM304.1 170.5v18.1M311.1 168.6v21.9M311.1 168.6l.2 .9h-.5zM313.1 168.6h-188.6v21.9h188.6M342.1 177.1h10.4M344.1 166.9v18.2"/>
<path d="M344.1 177.1l.2 1h-.5zM348.5 175h9.2M349.5 174.8l1 .2-1 .3zM350.5 173v4.1a4 4 0 0 0-4 4 4 4 0 0 0 4 4M352.5 175l1-.2v.5zM352.5 177.1a4 4 0 0 1 4 4 4 4 0 0 1-4 4h-10.4M352.5 173v4.1M59.8 187.2v1.1M59.8 185.9h9.3v4M59.8 187.2h1.9v2.7M59.8 188.3h.6M60.4 187.2v2.6h1.3"/>
<path d="M70.7 189.9v-4h2.2v4M72.9 186.6h-1.3v2.8h1.3M76.4 189.5h16.1M97.6 189.4v1h21.3v-1M118.9 189.4h-21.4l-.1 1-4.9-.2M119 189.2l-.1 .2M119 190.1h5.5M124.5 190h170M124.5 184h170M124.5 183.5h170M137.5 180.4l.7 .7-.4 .3zM137.5 180.4l8.7 15.1h33.6"/>
<path d="M158.6 192.8l-1.3 3.3M172.5 193.2h2.6M172.8 194.2l1 1.6M173.8 193.2v2.6M174.8 194.2l-1 1.6M274.1 187.8l.8 1.5M274.5 188.6h31.6M274.5 181.8v22.5M274.9 189.3l.8 .7-.5 .3zM274.9 189.3l5.8 9.9h25.8M294.5 190.4h4.9M294.5 189.9h5"/>
<path d="M297 196.9h2.6M297.4 197.9l.9 1.6M298.3 196.9v2.6M299.3 197.9l-1 1.6M299.5 189.9l-.1 .5M303.8 187.5h.5l-.2 1.1zM310.8 189.5h.5l-.2 1zM343.8 184.1h.5l-.2 1zM92.5 202.2l1-.3v.6zM92.5 202.2h94.5M136 201.9l1 .3-1 .3zM137 202.2l1-.3v.6z"/>
<path d="M186 201.9l1 .3-1 .3zM187 202.3l1-.2v.5zM187 202.3h87.5M273.5 202.1l1 .2-1 .3zM284.9 201.5l-1.3 3.2M4 238.5h148.9v54.5M49.6 238.5v54.5M4 248.5h148.9M4 254.5h148.9M84 248.5v6M118.4 248.5v6M216 253h200"/>
<path d="M216 248h65M216 258h65M228.6 243v15M255.2 243v15M281 243v50M296 243v30M346 243v30M361 243v30M381 253v20M392 253v20M416 243h-200v50M4 260.5h148.9"/>
<path d="M4 266.4h148.9M4 273.4h148.9M95.6 278.9h1.6M95.6 277.4h1.6M96.4 276.5v1.6M216 278h65M216 273h200M216 263h165M216 268h65M231 263v15M256 263v15M311 273v20"/>
<path d="M393.4 260.5l9-2.5v10l-9-2.5zM4 280.7h148.9M4 287h148.9M84 287v6M118.4 287v6M270.4 287.3h1.3M270.4 286h1.3M271 285.3v1.3"/>
<circle cx="126.6" cy="52.2" r="1.42"/>
<circle cx="126.7" cy="57.2" r="1.43"/>
<circle cx="126.7" cy="52.3" r="1.51"/>
<circle cx="126.7" cy="57.3" r="1.5"/>
<circle cx="137" cy="45.7" r=".85"/>
<circle cx="149.5" cy="46" r=".83"/>
<circle cx="154.5" cy="46" r="1.68"/>
<circle cx="154.5" cy="46" r="1.72"/>
<circle cx="159.5" cy="46" r=".76"/>
<circle cx="164.5" cy="46" r="1.68"/>
<circle cx="164.5" cy="46" r="1.73"/>
<circle cx="169.5" cy="46" r=".83"/>
<circle cx="187" cy="45.8" r=".84"/>
<circle cx="237" cy="45.8" r=".84"/>
<circle cx="274.5" cy="45.8" r=".84"/>
<circle cx="292.5" cy="52.2" r="1.42"/>
<circle cx="292.5" cy="57.3" r="1.42"/>
<circle cx="292.5" cy="57.3" r="1.51"/>
<circle cx="292.5" cy="52.3" r="1.51"/>
<circle cx="137" cy="63.7" r=".85"/>
<circle cx="149.5" cy="63.5" r=".83"/>
<circle cx="154.5" cy="63.5" r="1.68"/>
<circle cx="154.5" cy="63.5" r="1.72"/>
<circle cx="157.3" cy="69.6" r="1.29"/>
<circle cx="157.3" cy="69.6" r="1.36"/>
<circle cx="159.5" cy="63.5" r=".76"/>
<circle cx="160.7" cy="69.6" r="1.36"/>
<circle cx="160.8" cy="69.6" r="1.29"/>
<circle cx="164.5" cy="63.5" r="1.69"/>
<circle cx="164.5" cy="63.5" r="1.73"/>
<circle cx="169.5" cy="63.5" r=".83"/>
<circle cx="174.6" cy="74.9" r="1.15"/>
<circle cx="187" cy="63.7" r=".84"/>
<circle cx="237" cy="63.7" r=".84"/>
<circle cx="272.8" cy="69.6" r="1.29"/>
<circle cx="272.8" cy="69.6" r="1.36"/>
<circle cx="108.2" cy="117" r="1.75"/>
<circle cx="108.3" cy="117" r="1.5"/>
<circle cx="108.3" cy="117" r="1.42"/>
<circle cx="127" cy="113.5" r="1.48"/>
<circle cx="127" cy="113.5" r="1.42"/>
<circle cx="146" cy="108" r="1.35"/>
<circle cx="146" cy="108" r="1.5"/>
<circle cx="146" cy="108" r="1.31"/>
<circle cx="156" cy="103.9" r=".5"/>
<circle cx="156" cy="103.9" r=".84"/>
<circle cx="156" cy="103.9" r=".75"/>
<circle cx="158.2" cy="103.5" r="1.15"/>
<circle cx="158.3" cy="103.5" r="1.1"/>
<circle cx="160.7" cy="103.5" r="1.15"/>
<circle cx="160.8" cy="103.5" r="1.1"/>
<circle cx="172" cy="108" r="1.29"/>
<circle cx="172" cy="108" r="1.51"/>
<circle cx="172" cy="108" r="1.35"/>
<circle cx="261.5" cy="108" r="1.35"/>
<circle cx="261.5" cy="108" r="1.5"/>
<circle cx="261.5" cy="108" r="1.31"/>
<circle cx="272.5" cy="108" r="1.35"/>
<circle cx="272.5" cy="108" r="1.5"/>
<circle cx="272.5" cy="108" r="1.3"/>
<circle cx="292" cy="113.5" r="1.43"/>
<circle cx="292" cy="113.5" r="1.5"/>
<circle cx="341.4" cy="118" r="1.38"/>
<circle cx="341.4" cy="118" r="1.51"/>
<circle cx="341.4" cy="118" r="1.32"/>
<circle cx="357.9" cy="118" r="1.32"/>
<circle cx="357.9" cy="118" r="1.38"/>
<circle cx="357.9" cy="118" r="1.51"/>
<circle cx="341.4" cy="123.5" r="1.52"/>
<circle cx="341.4" cy="123.5" r="1.38"/>
<circle cx="341.4" cy="123.5" r="1.32"/>
<circle cx="357.9" cy="123.5" r="1.32"/>
<circle cx="357.9" cy="123.5" r="1.52"/>
<circle cx="357.9" cy="123.5" r="1.38"/>
<circle cx="357.9" cy="123.5" r="1.5"/>
<circle cx="137" cy="179.6" r="1.01"/>
<circle cx="137" cy="170.5" r=".86"/>
<circle cx="145.8" cy="164.7" r=".62"/>
<circle cx="157.3" cy="164.7" r=".62"/>
<circle cx="160.8" cy="164.7" r=".63"/>
<circle cx="172.2" cy="164.7" r=".62"/>
<circle cx="187" cy="179.5" r="1"/>
<circle cx="187" cy="170.5" r=".84"/>
<circle cx="237" cy="170.5" r=".84"/>
<circle cx="261.3" cy="164.7" r=".62"/>
<circle cx="272.8" cy="164.7" r=".62"/>
<circle cx="274.3" cy="179.5" r="3.7"/>
<circle cx="274.5" cy="170.5" r=".84"/>
<circle cx="137" cy="188.5" r=".87"/>
<circle cx="158" cy="194.4" r="1.14"/>
<circle cx="187" cy="188.5" r=".85"/>
<circle cx="237" cy="188.5" r=".85"/>
<circle cx="274.5" cy="188.5" r=".85"/>
<circle cx="284.3" cy="203.1" r="1.14"/>
</g>
<path d="M412.4 262.3a2.5 2.5 0 0 0-4.1-1.1 2.5 2.5 0 0 0 1 4.2 2.5 2.5 0 0 0 3.2-2.9l-.1-.2" fill="none" stroke="#000" stroke-width=".3" stroke-dasharray="30.5 1.3 1.3 1.3" stroke-dashoffset="24.5" stroke-linecap="butt"/>
<path d="M414.8 261.5a5 5 0 0 0-8.3-2 5 5 0 0 0 2.2 8.3 5 5 0 0 0 6.2-6l-.1-.3" fill="none" stroke="#000" stroke-width=".3" stroke-dasharray="30.5 1.3 1.3 1.3" stroke-dashoffset="16.7" stroke-linecap="butt"/>
<path d="M273.3 179.5h-1M274.5 178.3v-1M275.8 179.5h1M274.5 180.8v1" fill="none" stroke="#000" stroke-width=".3" stroke-dasharray="30.5 1.3 1.3 1.3"/>
<path d="M349.7 113.9v6.5" fill="none" stroke="#000" stroke-width=".3" stroke-dasharray="30.5 1.3 1.3 1.3" stroke-dashoffset="29.1"/>
<path d="M410 255.7v14.9" fill="none" stroke="#000" stroke-width=".3" stroke-dasharray="30.5 1.3 1.3 1.3" stroke-dashoffset="25"/>
<path d="M403.4 263l12.6-.1" fill="none" stroke="#000" stroke-width=".3" stroke-dasharray="30.5 1.3 1.3 1.3" stroke-dashoffset="26.1"/>
<path d="M216 248v5" fill="none" stroke="#000" stroke-width=".3" stroke-dasharray="30.5 1.3 1.3 1.3" stroke-dashoffset="29.9"/>
<path d="M132 63.5v-17.5M159.5 63.5v-17.5M259.5 63.5v-17.5M287 63.5v-17.5" fill="none" stroke="#f00" stroke-width=".3" stroke-dasharray="30.5 1.3 1.3 1.3" stroke-dashoffset="23.6"/>
<g fill="#000">
<path d="M337.8 125.6l1 .3-1 .2z"/>
<path d="M181 37l1 .2-1 .3zM137 37.2l1-.2v.5zM298.5 160.9l1 .3-1 .2zM274.5 161.2l1-.3v.5zM359.7 132.3l1 .3-1 .2zM349.7 132.6l1-.3v.5z"/>
<path d="M298.5 39.5l1 .2-1 .3zM287 39.7l1-.2v.5zM258.5 31.3l1 .2-1 .3zM159.5 31.5l1-.2v.5z"/>
<path d="M91.5 40.2l1 .3-1 .2zM132 40.5l1-.3v.5z"/>
<path d="M175 46l.3 1h-.5zM174.8 62.5h.5l-.3 1zM304.1 170.5l.2 1.1h-.5zM303.8 187.5h.5l-.2 1.1zM311.1 168.6l.2 .9h-.5zM310.8 189.5h.5l-.2 1zM367.7 100.5l.2 1h-.5zM367.4 125.5h.5l-.2 1z"/>
<path d="M92.5 97.2l1-.3v.5zM298.5 96.9l1 .3-1 .2zM92.5 31.5l1-.2v.5zM158.5 31.3l1 .2-1 .3zM149.3 64.3l-.5 .9 .5 .1zM149.5 41.8l1-.3v.5zM168.5 41.5l1 .3-1 .2zM159.7 64.2v1.1l.5-.2zM92.5 161.2l1-.3v.5zM136 160.9l1 .3-1 .2zM92.5 202.2l1-.3v.6zM136 201.9l1 .3-1 .3zM137 202.2l1-.3v.6zM186 201.9l1 .3-1 .3zM137.5 180.4l.3 1 .4-.3zM274.9 189.3l.3 1 .5-.3zM187 202.3l1-.2v.5zM273.5 202.1l1 .2-1 .3zM338.8 132.6l1-.3v.5zM348.7 132.3l1 .3-1 .2z"/>
<path d="M338.9 97l1-.3v.5zM359.4 96.7l1 .3-1 .2z"/>
<path d="M137 161.2l1-.3v.5zM236 160.9l1 .3-1 .2z"/>
<path d="M237 161.2l1-.3v.5zM273.5 160.9l1 .3-1 .2z"/>
<path d="M344.1 177.1l.2 1h-.5zM343.8 184.1h.5l-.2 1z"/>
<path d="M352.5 175l1-.2v.5zM349.5 174.8l1 .2-1 .3z"/>
</g>
<path d="M338.8 125.5v.5" fill="none" stroke="#f00" stroke-width=".3"/>
<g font-size="6.3">
<text x="282.1" y="250.3">名称</text>
<text x="347.1" y="250.3">图号</text>
<text x="282.1" y="260.3">材质</text>
<text x="347.1" y="260.3">质量</text>
<text x="383.3" y="262.1">视</text>
<text x="383.3" y="269.9">图</text>
<text x="282.1" y="270.3">版次</text>
<text x="347.1" y="270.3">比例</text>
</g>
<g font-size="4.9">
<text x="5" y="231.7">注意：1.行走平行度（正面+侧面），450行程内，≤±0.03mm，1000行程内，≤±0.05mm。</text>
<text x="13.7" y="237.6">2.本体形变，450行程内，≤±0.03mm，1000行程内，≤±0.05mm。</text>
<text x="16.9" y="245.5">型号规格</text>
<text x="78.9" y="245.5">GTH4-200-BC-M05-C4</text>
<text x="10.7" y="253.5">螺杆规格/型号</text>
<text x="61.8" y="253.5">1002</text>
<text x="96.3" y="253.5">1005</text>
<text x="16.9" y="259.5">有效行程</text>
<text x="97.5" y="259.5">200</text>
<text x="16.9" y="265.5">精度等级</text>
<text x="98.7" y="265.5">C7</text>
<text x="16.9" y="272">马达容量</text>
<text x="87.6" y="272">50W(无刹车)</text>
<text x="11.9" y="279.1">重复定位精度</text>
<text x="97.7" y="279.1">0.02</text>
<text x="4.5" y="285.9">感应开关方式及数量</text>
<text x="81.4" y="285.9">外挂型三只（C4）</text>
<text x="11.9" y="292.1">建议最快速度</text>
<text x="58.1" y="292.1">100MM/S</text>
<text x="92.5" y="292.1">250MM/S</text>
<text x="127" y="292">500MM/S</text>
</g>
<g font-size="4.2">
<text x="301.9" y="249.6">GTH4-200-BC-M05-C4</text>
<text x="259" y="267">2022/9/24</text>
</g>
<g font-size="4.1">
<text x="100.5" y="30.9">134 滑台原点</text>
<text x="200.1" y="30.9">200 有效行程</text>
<text x="93.3" y="39.9">79</text>
<text x="101.9" y="39.9">1 滑台极限位置</text>
<text x="161.6" y="41.2">40</text>
<text x="161.8" y="36.7">90</text>
<text x="174.4" y="41.7" transform="rotate(-90 174.4 41.7)">35</text>
<text x="303" y="39.1">25</text>
<text x="311.5" y="39.1">1 滑台极限位置</text>
<text x="120.5" y="76.4">4 x M4</text>
<text x="138.4" y="76.4">9.5</text>
<text x="164.5" y="76.3">2 x</text>
<text x="177.8" y="76.3">3 H7</text>
<text x="193.8" y="76.3">4.5</text>
<text x="196" y="96.6">414</text>
<text x="347.6" y="96.4">43</text>
<text x="367.1" y="115.3" transform="rotate(-90 367.1 115.3)">52</text>
<text x="320.3" y="125.2">基准面</text>
<text x="326.8" y="132">21.70</text>
<text x="352.7" y="132">22</text>
<text x="349.7" y="153.9">C</text>
<text x="119.6" y="160.6">89</text>
<text x="191.6" y="160.6">2*100</text>
<text x="251.4" y="160.6">75</text>
<text x="284.5" y="160.6">50</text>
<text x="345.6" y="159.1">2 : 1</text>
<text x="339.4" y="179.1" transform="rotate(-90 339.4 179.1)">+0.012</text>
<text x="343.5" y="177" transform="rotate(-90 343.5 177)">0</text>
<text x="355.7" y="174.4">1</text>
<text x="278.9" y="181">C</text>
<text x="303.5" y="180.1" transform="rotate(-90 303.5 180.1)">36</text>
<text x="310.5" y="180.1" transform="rotate(-90 310.5 180.1)">44</text>
<text x="343.5" y="183.2" transform="rotate(-90 343.5 183.2)">4</text>
<text x="147.8" y="195.9">2 x</text>
<text x="161.2" y="195.9">4 H7</text>
<text x="177.2" y="195.9">4</text>
<text x="114.9" y="201.6">89</text>
<text x="157.6" y="201.6">100</text>
<text x="230.6" y="201.7">175</text>
<text x="282.4" y="199.6">8 x M4</text>
<text x="301.6" y="199.6">10</text>
<text x="287.4" y="204.6">3.40 贯穿</text>
<text x="221.3" y="247.4">1</text>
<text x="131.6" y="253.2">1010</text>
<text x="218.2" y="257.4">序号</text>
<text x="221.3" y="252.4">2</text>
<text x="230.7" y="257.4">修 订 版 次</text>
<text x="255.9" y="257.4">设计变更编号</text>
<text x="225" y="262.4">设</text>
<text x="238.8" y="262.4">计</text>
<text x="252.5" y="262.4">变</text>
<text x="266.2" y="262.4">更</text>
<text x="218.4" y="267.4">设 计</text>
<text x="367.9" y="269.9">1:2</text>
<text x="218.4" y="272.4">校 核</text>
<text x="218.4" y="277.4">批 准</text>
<text x="218.9" y="282.9">技术要求：</text>
<text x="229.2" y="287.4">1、未标注公差全部 0.1</text>
<text x="229.1" y="291.9">2、未标注倒角全部C0.3</text>
</g>
</svg>
